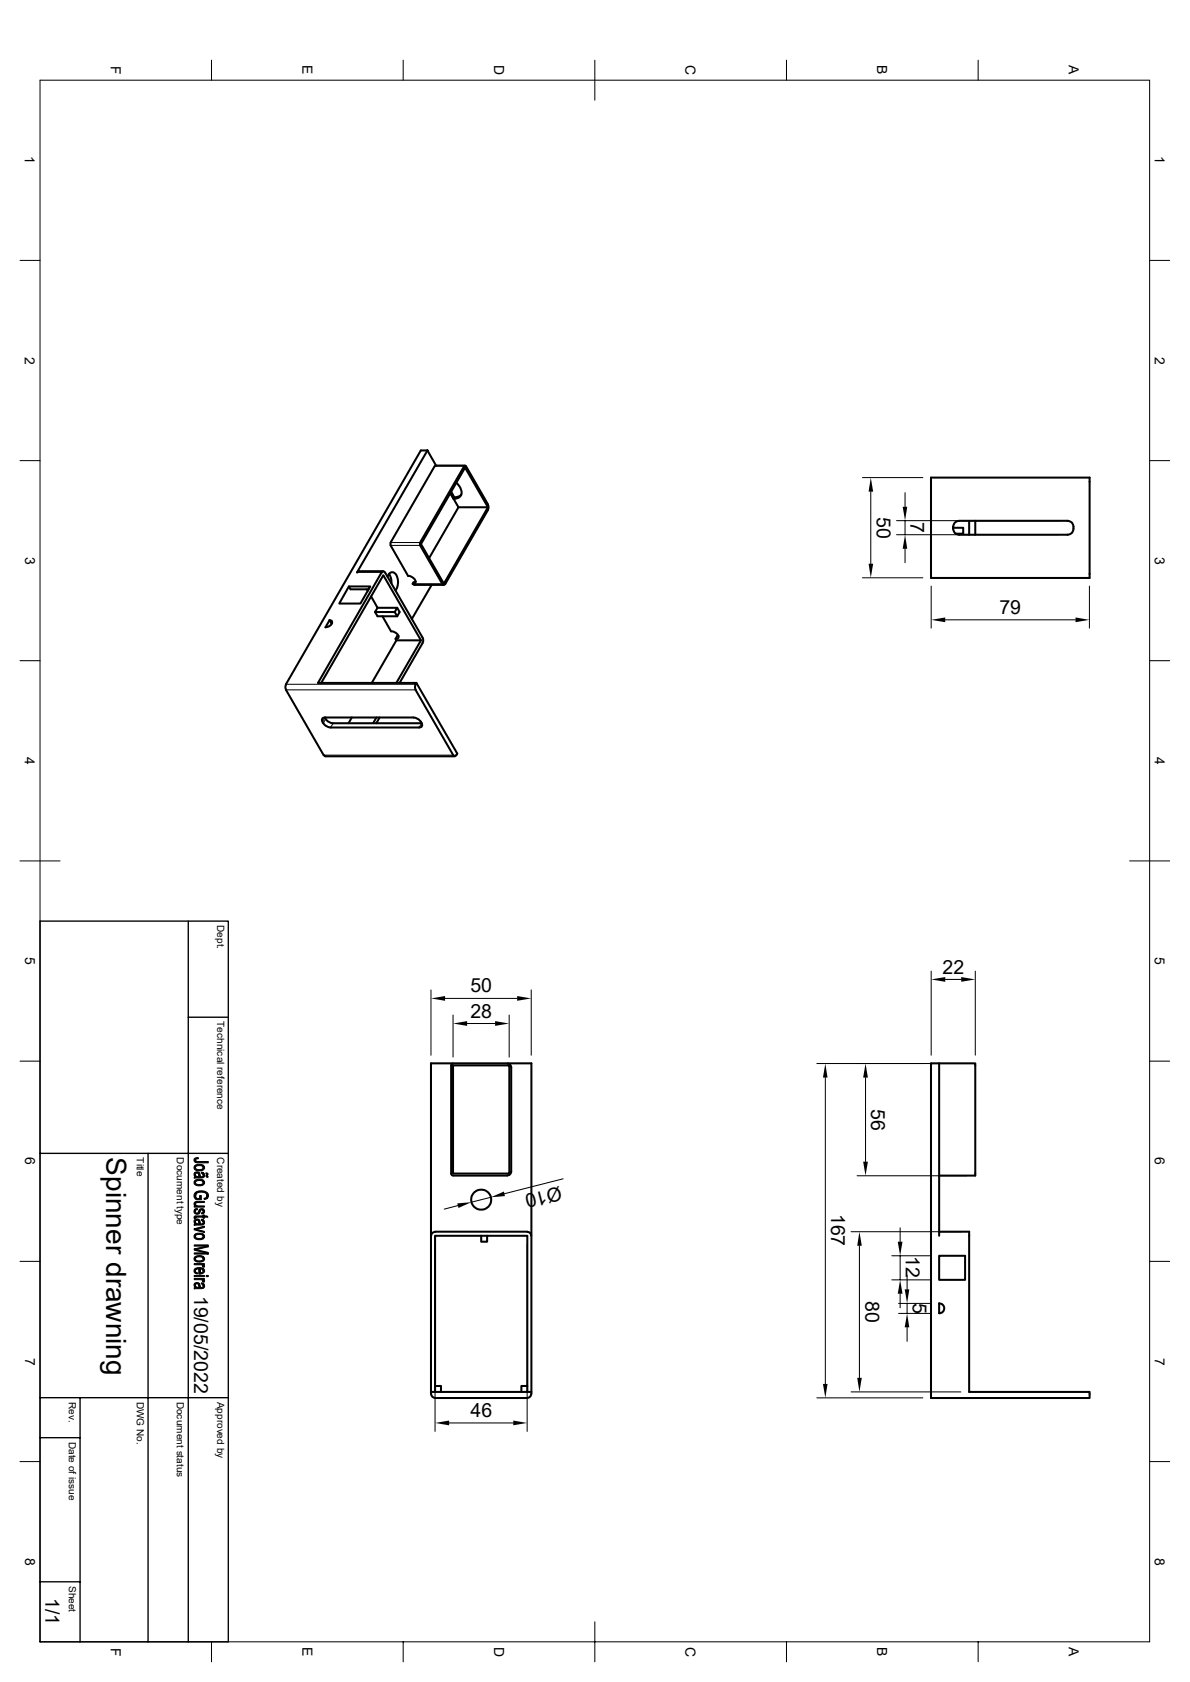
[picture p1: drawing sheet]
<svg xmlns="http://www.w3.org/2000/svg" width="297mm" height="420mm" viewBox="0 0 297 420" stroke-linecap="round" stroke-linejoin="round" font-family="sans-serif">
<g fill="none" stroke="#000" stroke-width=".51">
<path d="M106.7 112.5l-17.6 30.4M106.7 112.5l2.1 3.7M106.7 112.5h-1.7l-33.6 58.4M108.5 116.4l-11 19.1M108.7 116.3l-.2 .1M108.7 116.2h7.4M115.9 116.4l-11 19.1M115.9 116.4l.2-.1 .1 .1M116.1 116.8l5.7 9.9-11 19.1-5.7-10zM116.3 116.4l5.5 9.5M232.4 119.3h39.5v25h-39.5zM97.5 136.2l4.4 7.6"/>
<path d="M97.5 135.5v.7M104.9 135.5v.7l5.5 9.6M112.4 123.1l2 3.6-7.3 12.7M112.6 122.8l.8 1.4-.2 .3-.8-1.4M113.9 120.5a2.47 2.47 0 0 1 .8 3.6l-1 .4h-.5M114.4 126.7h7.4M115.1 123.5l-.7 .5-1 .2M121.8 126l.1 .4-.1 .9M121.8 127.3l-10.6 18.5M237.9 131.8h2.5v1.5h-1.9M237.9 131.5v.5M237.9 131.5a1.45 1.45 0 0 1 1.5-1.5h27a1.75 1.75 0 0 1 1.5 1.8 1.75 1.75 0 0 1-1.5 1.7h-27a1.45 1.45 0 0 1-1.5-1.5"/>
<path d="M241.9 130v3.5M243.4 130v3.5M82.3 154.9a.68 .68 0 0 1 .6 .6 .68 .68 0 0 1-.5 .7l-1.2 .4zM82.3 154.9l.4 .7h.2M87.1 146.4h5.3l-2.4 4.3h-5.3zM87.1 146.4l.4 .8h4.5M91.6 147.2l.2 .3M92.6 148.9l1.6 2.9-.6 1 .6 1.1h4.9l.6-1.1-.6-1M93.6 152.8h4.9l.6 1.1M94.2 151.8h4.9l-.6 1M95.2 142.9l-15.8 27.6h24.5l-.2 .4M95.3 143l.4-.3 .4 .3"/>
<path d="M95.5 153.9l2.1 3.7M95.7 142.6l-6.3 .1-.2 .3M96.1 142.9l9.4 16.3M96.7 144a1.19 1.19 0 0 1 1.2-1.1 1.19 1.19 0 0 1 1.2 1.1 3.9 3.9 0 0 1-.4 3.4M97.1 143.3l.5 1.1 .1 1.3M97.6 157.6a1.68 1.68 0 0 1 1.8 1.6l-.2 .3h-.5M98.9 159.9h6.2M99.1 158.8l-.4 .8 .2 .3-6.1 10.6M99.1 158.8h.4M101.9 143.8a1.64 1.64 0 0 1 1.7 1.7l-.3 .2M103 145.8l.4 .2M103.4 146.1h7.4"/>
<path d="M103.7 145.3l-.5 .1-.2 .4h.3M103.7 145.2l-.1 .1M105.5 159.2l.1 .4-.1 1M107.7 146l-4.9 8.6M110.4 145.7l.4 .3 .4-.3M71.4 172.3l9.4 16.3M71.4 170.9l-.2 .4 .2 1M80.2 170.5l15.5-26.9 9.4 16.3-6.2 10.6M81.1 179.2a.77 .77 0 0 0-.8 .5 .77 .77 0 0 0 .4 .9 2.65 2.65 0 0 0 1.8 1.1h22.1a.67 .67 0 0 0 .7-.4 .67 .67 0 0 0-.1-.7M81.1 179.2a2.23 2.23 0 0 0 2 1.4h22.1M81.1 179.2h22.1a2.58 2.58 0 0 1 2 1.4M87.8 179.2l-.8 1.4"/>
<path d="M93.9 179.2l-.8 1.4M94.7 179.2l-.8 1.4M103.7 172.3l9.4 16.3M103.8 170.9l-.2 .4 .2 1M103.9 170.5l10.2 17.7-.2 .4M105.5 160.6l-5.8 9.9M80.8 188.5l.4 .3M81.2 188.8h32.3M113.1 188.5l.4 .3 .4-.3M113.1 266h14v27h-14zM113.1 265.6l-.4 .1-.1 .3v27.2l.5 .3h13.5l.7-.3 .3-.7v-26l-.1-.5-.4-.3-.5-.1M234.4 265.5v43.1"/>
<path d="M234.4 293.5h9v-28h-11v83.6h39.5v-1.5h-30v-40h-7.5M108.6 307.6l-.9 .5-.1 .5M108.6 307.6h23M120.1 308.6v1.4h1.5v-1.4M131.6 307.6l.5 .1 .4 .4 .1 .5M234.4 313.6h6.5v6h-6.5zM234.4 325.4v2.5a1.23 1.23 0 0 0 1.3-1.2 1.23 1.23 0 0 0-1.3-1.2M107.6 348.1v-82.6h25v82.6M107.6 347.6h25M107.6 348.1l.3 .6 .7 .4 23-.1 .5-.1 .5-.8M108.6 347.6v-39h23v39M108.6 346.1h1.5v1.5"/>
<path d="M131.6 346.1h-1.5v1.5"/>
<circle cx="120.1" cy="299.5" r="2.51"/>
</g>
<g fill="none" stroke="#000" stroke-width=".25">
<path d="M52.8 15v5M100.6 15v5M148.5 15v10M196.3 15v5M244.1 15v5M10 20h276.9v390h-276.9zM5 65h5M286.9 65h5M5 115h5M108.5 116.4h7.4M215.3 119.3h15M286.9 115h5"/>
<path d="M97.5 135.5h7.4M97.5 136.2h7.4M217.3 122.8v18M223.8 130h40.5M223.8 133.5h40.5M225.9 123v3.5M225.9 130v3.5M225.9 137v3.5M89.1 142.9h6.1M103.3 145.8h7.1M215.3 144.3h15M232.4 146.3v10.5"/>
<path d="M235.9 154.8h32.5M271.9 146.3v10.5M5 165h5M71.4 170.9h32.3M71.4 172.3h32.3M81.1 179.2l-.6 1M81.3 179.5l-.6 1.1M286.9 165h5M80.8 188.6h32.3M83.1 180.6l-.6 1.1M105.2 180.6l-.6 1.1M5 215h10"/>
<path d="M281.9 215h10M107.6 247.2v16.3M111.1 249.3h18M113.1 253.4v10.5M116.6 255.6h7M127.1 253.4v10.5M132.6 247.2v16.3M232.4 242.5v21M235.9 244.6h4M243.4 242.5v21M5 265h5M203.9 265.6h37.4"/>
<path d="M206 269.1v76.5M216 269.1v21M286.9 265h5M122.5 299l-4.9 1.2M140.5 294.3l-14.6 3.8M213.9 293.6h27.4M5 315h5M108.6 310.6v46.8M114.3 301l-3.4 .9M131.6 310.6v46.8M212.4 307.6h27.4M214.5 311.1v32.9"/>
<path d="M222.6 313.6h9.7M222.6 319.6h9.7M224.7 306.6v3.4M224.7 313.6v6M226.4 318.4v3.5M286.9 315h5M224.3 325.5h8M224.3 328h8M224.7 323v3.6M226.4 325.5v2.5M226.4 331.4v3.5M112.1 355.3h16"/>
<path d="M203.9 349h26.4M212.4 347.6h27.4M5 365h5M286.9 365h5M52.8 410v5M100.6 410v5M148.5 405v10M196.3 410v5M244.1 410v5"/>
</g>
<circle cx="105.2" cy="180.6" r=".25" fill="#000"/>
<path d="M10 230h47v180h-47zM47 230v180M47 254h10M10 288h47M37 288v122M10 359h10M10 349h47M20 349v61M10 395h10" fill="none" stroke="#000" stroke-width=".34"/>
<g fill="#000" stroke="#000" stroke-width=".25">
<path d="M48.8 293.3v.5z" fill-rule="evenodd"/>
<path d="M48.6 289.3l.9-.2v.2l-.6 .2-.1 .7a.58 .58 0 0 1-.2-.9z" fill-rule="evenodd"/>
<path d="M48.5 292.9a.92 .92 0 0 1 1.3 0l-.1 .9v-.1a.53 .53 0 0 0-.3-.7 .53 .53 0 0 0-.6 .1l-.1 .7-.3-.4z" fill-rule="evenodd"/>
<path d="M48.7 297.9l.1-.1 .1 .9 .3 .6h.6v-.8h.4v1.1h-1.2l-.3-.3-.3-.5v-.5z" fill-rule="evenodd"/>
<path d="M48.8 291l.5-.3 1.2 .1 .2 .2v.5a1.19 1.19 0 0 0-1.9 0z" fill-rule="evenodd"/>
<path d="M50.3 292.7l.4 .1v.6l-.1-.3-.4-.2z" fill-rule="evenodd"/>
<path d="M48.8 294.7l.6-.2h.9l.4 .2v.6a1.19 1.19 0 0 0-1.9 0z" fill-rule="evenodd"/>
<path d="M48.7 291l.1 .5a1.19 1.19 0 0 0 1.9 0v-.5a.8 .8 0 0 1 .2 1 .8 .8 0 0 1-.9 .4l-.7-.1a.76 .76 0 0 1-.8-.4 .76 .76 0 0 1 .2-.9z" fill-rule="evenodd"/>
<path d="M48.8 293.5l.3 .3h.6l.1-.9 .1 .1a.54 .54 0 0 0 .1 .6 .54 .54 0 0 0 .6 .1l.1-.9a.74 .74 0 0 1 .3 .9 .74 .74 0 0 1-.9 .4l-1.6 .1z" fill-rule="evenodd"/>
<path d="M48.7 294.7l.1 .6a1.19 1.19 0 0 0 1.9 0v-.6a.8 .8 0 0 1 .3 1 .8 .8 0 0 1-1 .4h-.7a.78 .78 0 0 1-.8-.5 .78 .78 0 0 1 .2-.9z" fill-rule="evenodd"/>
<path d="M51.6 293.2v.7l-.2-.2z" fill-rule="evenodd"/>
<path d="M50.9 299.3l.5-.2 .2-.6v.8l-.6 .2z" fill-rule="evenodd"/>
<path d="M51.4 292.9l.5 .1v.2l-.2 .7z" fill-rule="evenodd"/>
<path d="M51.7 293.6l.2 .4-.2-.1z" fill-rule="evenodd"/>
<path d="M48.8 289.7l.3 .3h2.9v.4l-3-.1-.2-.1z" fill-rule="evenodd"/>
<path d="M48.9 297.7l.9-.4 1.3 .1 .5 .3 .4 .6v.6l-.4 .4v-.8a1.62 1.62 0 0 0-2.3-.6l-.4 .3v.3z" fill-rule="evenodd"/>
<path d="M48.8 305.1v.5z" fill-rule="evenodd"/>
<path d="M48.5 303.8l.4-.2v.6h-.4z" fill-rule="evenodd"/>
<path d="M48.8 300.7l.1 .4z" fill-rule="evenodd"/>
<path d="M48.5 316.9l.3-.2v.8l.5 .3-.1 .3a.83 .83 0 0 1-.7-1.2z" fill-rule="evenodd"/>
<path d="M48.7 301.9l.5-.1 .1 .2-.4 .1-.1 .4z" fill-rule="evenodd"/>
<path d="M48.5 304.6a.92 .92 0 0 1 1.3 0l-.1 1v-.2a.53 .53 0 0 0-.3-.6 .53 .53 0 0 0-.6 .1l-.1 .7-.3-.4z" fill-rule="evenodd"/>
<path d="M48.6 302l.2 .5a.43 .43 0 0 0 .5 .4 .43 .43 0 0 0 .3-.6 .71 .71 0 0 1 1.1-.4v.6a.42 .42 0 0 0-.5-.4 .42 .42 0 0 0-.3 .6 .76 .76 0 0 1-1.1 .4 .76 .76 0 0 1-.2-1.1z" fill-rule="evenodd"/>
<path d="M50.3 304.4l.4 .1v.7l-.1-.3-.4-.2z" fill-rule="evenodd"/>
<path d="M48.8 308.1l.5-.2 1.2 .1 .2 .1v.6a1.19 1.19 0 0 0-1.9 0z" fill-rule="evenodd"/>
<path d="M48.8 313.7l.6-.2 .9 .1 .4 .1v.6a1.19 1.19 0 0 0-1.9 0z" fill-rule="evenodd"/>
<path d="M48.8 316.7l.5-.2 1.2 .1 .2 .1v.6l-.2-.4-.5-.1v1.3h-.4v-1.3l-.6 .2-.2 .3z" fill-rule="evenodd"/>
<path d="M48.5 318.5h2.5v.3h-2.5z" fill-rule="evenodd"/>
<path d="M48.5 300.3l.7-.3h1.8v.3h-1.9l-.3 .3v.5l-.3-.2z" fill-rule="evenodd"/>
<path d="M48.5 301.1h.4v-.2l.5 .2h1.6v.3h-2.5z" fill-rule="evenodd"/>
<path d="M48.5 306.8l2.5 .7v.3l-2.5-.7z" fill-rule="evenodd"/>
<path d="M48.5 306.8l2.5-.6v.3l-2 .5z" fill-rule="evenodd"/>
<path d="M48.5 315.5h2.5v.3h-.4v.3l-.4-.3h-1.7z" fill-rule="evenodd"/>
<path d="M48.5 319.2h2.5v.3h-.4v.4l-.5-.4h-1.6z" fill-rule="evenodd"/>
<path d="M50.7 301.9a.65 .65 0 0 1 .3 .8 .65 .65 0 0 1-.7 .4v-.2l.4-.3z" fill-rule="evenodd"/>
<path d="M48.8 305.2l.3 .4h.6l.1-1 .1 .2a.54 .54 0 0 0 .1 .6 .54 .54 0 0 0 .6 .1l.1-1a.74 .74 0 0 1 .3 1 .74 .74 0 0 1-.9 .4l-1.6 .1z" fill-rule="evenodd"/>
<path d="M48.7 308.2l.1 .5a1.19 1.19 0 0 0 1.9 0v-.6a.8 .8 0 0 1 .2 1.1 .8 .8 0 0 1-.9 .3h-.7a.76 .76 0 0 1-.8-.4 .76 .76 0 0 1 .2-.9z" fill-rule="evenodd"/>
<path d="M48.7 313.8l.1 .5a1.19 1.19 0 0 0 1.9 0v-.6a.8 .8 0 0 1 .3 1.1 .8 .8 0 0 1-1 .3h-.7a.78 .78 0 0 1-.8-.4 .78 .78 0 0 1 .2-.9z" fill-rule="evenodd"/>
<path d="M50.6 315.8l.5 .3-.2 .3h-.4z" fill-rule="evenodd"/>
<path d="M50 316.8v1h.2l.5-.4v-.7a.76 .76 0 0 1 .3 1 .76 .76 0 0 1-.9 .4h-.1z" fill-rule="evenodd"/>
<path d="M50.6 319.5l.5 .3-.2 .4-.4-.1z" fill-rule="evenodd"/>
<path d="M48.9 303.6h1.8v-.2h.3v.2h.6l.3 .3h-.9v.3h-.3v-.3l-1.8 .1z" fill-rule="evenodd"/>
<path d="M48.5 312.8h2.9l.6 .3h-3.5z" fill-rule="evenodd"/>
<path d="M48.5 310.9h3.5v.4l-.6-.2h-2.9z" fill-rule="evenodd"/>
<path d="M51.5 318.5h.5v.3h-.5z" fill-rule="evenodd"/>
<path d="M48.5 311.9l3.5 .8v.4l-.6-.3-2.9-.6z" fill-rule="evenodd"/>
<path d="M48.5 311.9l2.9-.8 .6 .2-3 .7z" fill-rule="evenodd"/>
<path d="M48.8 320.9v.6z" fill-rule="evenodd"/>
<path d="M48.5 320.5a.92 .92 0 0 1 1.3 0l-.1 1v-.2a.51 .51 0 0 0-.3-.6 .51 .51 0 0 0-.6 .1l-.1 .6-.3-.3z" fill-rule="evenodd"/>
<path d="M50.3 320.3l.4 .1v.7l-.1-.4-.4-.1z" fill-rule="evenodd"/>
<path d="M48.8 321.1l.4 .3 .5 .1 .1-1 .1 .2a.53 .53 0 0 0 .1 .6 .53 .53 0 0 0 .6 .1l.1-1a.74 .74 0 0 1 .3 1 .74 .74 0 0 1-.9 .4l-1.6 .1z" fill-rule="evenodd"/>
</g>
<g fill="#000">
<path d="M217.3 119.3l.6 3.5h-1.1zM225.3 126.5h1.1l-.5 3.5zM225.9 133.5l.5 3.5h-1.1zM216.8 140.8h1.1l-.6 3.5zM232.4 154.8l3.5-.6v1.2zM268.4 154.2l3.5 .6-3.5 .6zM107.6 249.3l3.5-.6v1.2zM113.1 255.6l3.5-.6v1.2zM123.6 255l3.5 .6-3.5 .6zM129.1 248.7l3.5 .6-3.5 .6zM232.4 244.6l3.5-.6v1.2zM239.9 244l3.5 .6-3.5 .6z"/>
<path d="M206 265.6l.5 3.5h-1.1zM216 265.6l.6 3.5h-1.2zM122.5 299l3.3-1.5 .2 1.2zM215.4 290.1h1.2l-.6 3.5zM114.1 300.5l3.5-.3-3.2 1.4zM214.5 307.6l.6 3.5h-1.1zM224.1 310h1.2l-.6 3.6zM224.7 319.6l.6 3.4h-1.2zM225.8 321.9h1.1l-.5 3.6zM226.4 328l.5 3.4h-1.1zM108.6 355.3l3.5-.6v1.2zM128.1 354.7l3.5 .6-3.5 .6z"/>
<path d="M205.4 345.6h1.1l-.5 3.4zM214 344h1.1l-.6 3.6z"/>
</g>
<text font-size="7" x="26.5" y="289" transform="rotate(90 26.5 289)">Spinner drawning</text>
<g font-size="4.9">
<text x="218.8" y="129.1" transform="rotate(90 218.8 129.1)">50</text>
<text x="227.3" y="130.4" transform="rotate(90 227.3 130.4)">7</text>
<text x="249.4" y="153.3">79</text>
<text x="235.2" y="243.2">22</text>
<text x="117.4" y="247.8">50</text>
<text x="117.4" y="254.1">28</text>
<text x="217.5" y="276.9" transform="rotate(90 217.5 276.9)">56</text>
<text x="139.7" y="296.1" transform="rotate(166 139.7 296.1)">Ø10</text>
<text x="207.4" y="303.1" transform="rotate(90 207.4 303.1)">167</text>
<text x="226.1" y="313.7" transform="rotate(90 226.1 313.7)">12</text>
<text x="48.5" y="323.5" transform="rotate(90 48.5 323.5)">19/05/2022</text>
<text x="216" y="324.9" transform="rotate(90 216 324.9)">80</text>
<text x="227.8" y="325.3" transform="rotate(90 227.8 325.3)">5</text>
<text x="117.4" y="353.9">46</text>
<text x="11.3" y="399.1" transform="rotate(90 11.3 399.1)">1/1</text>
</g>
<g font-size="3.5">
<text x="27.6" y="16.4" transform="rotate(90 27.6 16.4)">F</text>
<text x="75.5" y="16.3" transform="rotate(90 75.5 16.3)">E</text>
<text x="123.3" y="16.3" transform="rotate(90 123.3 16.3)">D</text>
<text x="171.1" y="16.3" transform="rotate(90 171.1 16.3)">C</text>
<text x="218.9" y="16.3" transform="rotate(90 218.9 16.3)">B</text>
<text x="266.8" y="16.3" transform="rotate(90 266.8 16.3)">A</text>
<text x="6.2" y="39" transform="rotate(90 6.2 39)">1</text>
<text x="288.2" y="39" transform="rotate(90 288.2 39)">1</text>
<text x="6.2" y="89" transform="rotate(90 6.2 89)">2</text>
<text x="288.2" y="89" transform="rotate(90 288.2 89)">2</text>
<text x="6.3" y="139" transform="rotate(90 6.3 139)">3</text>
<text x="288.2" y="139" transform="rotate(90 288.2 139)">3</text>
<text x="6.2" y="189" transform="rotate(90 6.2 189)">4</text>
<text x="288.2" y="189" transform="rotate(90 288.2 189)">4</text>
<text x="6.3" y="239" transform="rotate(90 6.3 239)">5</text>
<text x="288.2" y="239" transform="rotate(90 288.2 239)">5</text>
<text x="6.3" y="289" transform="rotate(90 6.3 289)">6</text>
<text x="288.2" y="289" transform="rotate(90 288.2 289)">6</text>
<text x="6.3" y="339" transform="rotate(90 6.3 339)">7</text>
<text x="288.2" y="339" transform="rotate(90 288.2 339)">7</text>
<text x="6.3" y="389" transform="rotate(90 6.3 389)">8</text>
<text x="288.2" y="389" transform="rotate(90 288.2 389)">8</text>
<text x="27.6" y="411.4" transform="rotate(90 27.6 411.4)">F</text>
<text x="75.5" y="411.3" transform="rotate(90 75.5 411.3)">E</text>
<text x="123.3" y="411.2" transform="rotate(90 123.3 411.2)">D</text>
<text x="171.1" y="411.2" transform="rotate(90 171.1 411.2)">C</text>
<text x="218.9" y="411.3" transform="rotate(90 218.9 411.3)">B</text>
<text x="266.8" y="411.3" transform="rotate(90 266.8 411.3)">A</text>
</g>
<g font-size="2.5">
<text x="54.2" y="231" transform="rotate(90 54.2 231)">Dept.</text>
<text x="54.2" y="255" transform="rotate(90 54.2 255)">Technical reference</text>
<text x="34.2" y="289" transform="rotate(90 34.2 289)">Title</text>
<text x="44.2" y="289" transform="rotate(90 44.2 289)">Document type</text>
<text x="54.2" y="289" transform="rotate(90 54.2 289)">Created by</text>
<text x="17.2" y="350" transform="rotate(90 17.2 350)">Rev.</text>
<text x="34.2" y="350" transform="rotate(90 34.2 350)">DWG No.</text>
<text x="44.2" y="350" transform="rotate(90 44.2 350)">Document status</text>
<text x="54.2" y="350" transform="rotate(90 54.2 350)">Approved by</text>
<text x="17.2" y="360" transform="rotate(90 17.2 360)">Date of issue</text>
<text x="17.2" y="396" transform="rotate(90 17.2 396)">Sheet</text>
</g>
</svg>
